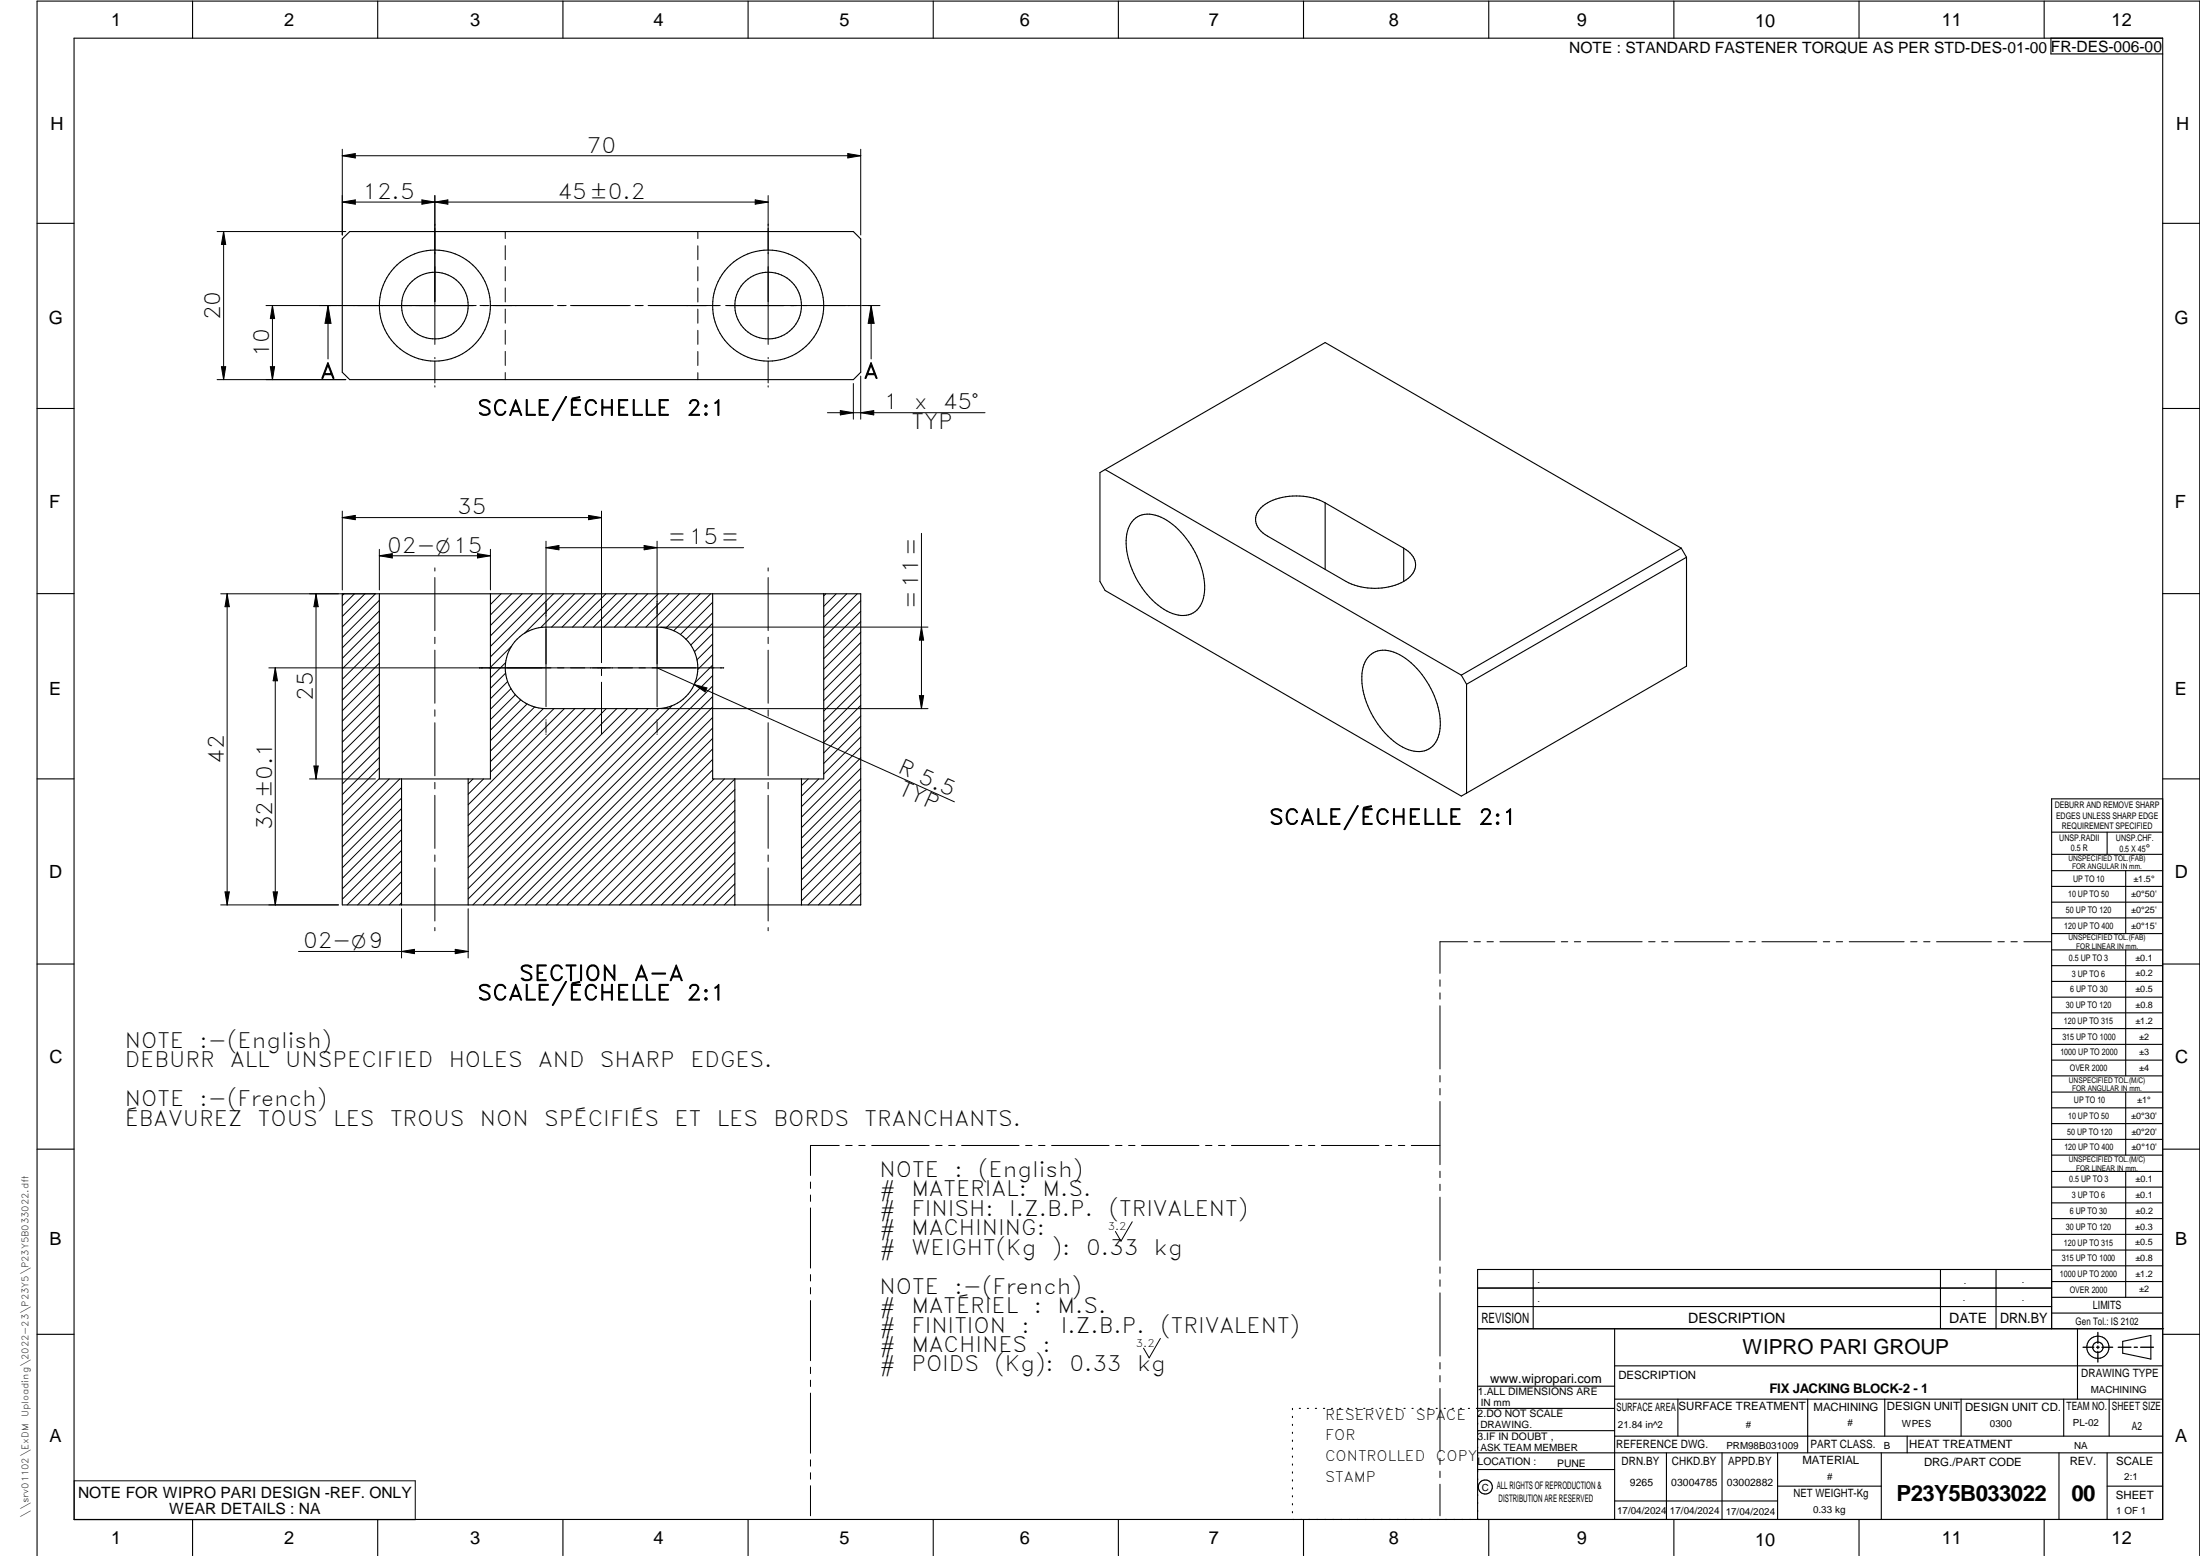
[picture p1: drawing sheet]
<svg xmlns="http://www.w3.org/2000/svg" width="594mm" height="420mm" viewBox="0 0 594 420" stroke-linecap="round" stroke-linejoin="round" font-family="sans-serif">
<g fill="none" stroke="#000" stroke-width=".3">
<path d="M20 10.3h564v400h-564zM52 .3v10M102 .3v10M152 .3v10M202 .3v10M252 .3v10M302 .3v10M352 .3v10M402 .3v10M452 .3v10M502 .3v10M552 .3v10"/>
<path d="M553.8 10.3v4.3h30.2M10 60.3h10M92.4 64.5l2-2h136l2 2v36l-2 2h-136l-2-2zM584 60.3h10M10 110.3h10M584 110.3h10M298.4 126.8l96.2 55.5M298.4 126.8l59.4-34.3 96.2 55.5M298.4 126.8l-1.4 .8v29.4l1.4 2.4 96.2 55.6 1.4-.8M357.8 135.8v17.9M357.8 135.8a16.7 16.7 0 0 0-16.8 .8 4.3 4.3 0 0 0 0 7.3l22.5 13.1a17.2 17.2 0 0 0 15.5 0M357.8 135.8l21.2 12.2"/>
<path d="M306.2 140.3a6.7 6.7 0 0 1 8.1-.3 23 23 0 0 1 10.9 20 6.1 6.1 0 0 1-5.5 6.2 13 13 0 0 1-9.3-4.9 22.2 22.2 0 0 1-6.1-17.1l.7-2.2zM379 148v9M379 148a5 5 0 0 1 3.1 5.6l-.5 1.1-.8 1-1.8 1.3M454 148l1.4 2.5M454 148l-59.4 34.3M455.4 150.5v29.4l-59.4 34.3M455.4 150.5l-59.4 34.3M10 160.3h10M92.4 160.3h140v84h-140zM102.4 160.3v50h30v-50M139.7 172.6a11 11 0 0 1 7.7-3.3h30a11 11 0 0 1 11 11 11 11 0 0 1-11 11h-30a11 11 0 0 1-10.1-6.7 11 11 0 0 1 2.4-12zM192.4 160.3v50h30v-50"/>
<path d="M369.8 177.1a6.7 6.7 0 0 1 8.1-.3 22.9 22.9 0 0 1 11 19.9 6.1 6.1 0 0 1-5.6 6.2 13.1 13.1 0 0 1-9.2-4.9 22.9 22.9 0 0 1-6.3-16.2l.5-2.4 .6-1.3zM584 160.3h10M394.6 182.3l1.4 2.5M396 184.8v29.4M10 210.3h10M108.4 210.3v34M126.4 210.3v34M198.4 210.3v34M216.4 210.3v34M584 215.7h-30v143.1M584 210.3h10M554 230.7h30"/>
<path d="M554 224.7h30M554 235.1h30M554 239.4h30M569 224.7v6M574 235.1v17M554 243.6h30M554 247.9h30M554 252.1h30M554 256.5h30M574 256.5v34M10 260.3h10M554 260.8h30"/>
<path d="M554 265h30M554 269.3h30M554 273.5h30M554 277.7h30M584 260.3h10M554 282h30M554 286.3h30M554 290.5h30M554 294.9h30M554 299.1h30M574 294.9v17M10 310.3h10"/>
<path d="M554 303.4h30M554 307.7h30M554 311.9h30M554 316.3h30M574 316.3v34M584 310.3h10M554 320.5h30M554 324.8h30M554 329.1h30M554 333.3h30M554 337.5h30M399 358.8h185.3"/>
<path d="M399 352.8h155M399 347.8h155M414 342.8v16M436 358.8v51.5M524 342.8v16M539 342.8v16M554 342.8h-155v67.5M554 341.8h30M554 346.1h30M554 350.3h30M554 354.6h30M561 358.8v19"/>
<path d="M10 360.3h10M399 374.3h37M436 368.8h148M436 377.8h148M453.1 377.8v10M488.1 377.8v14.5M508.9 377.8v10M529.6 377.8v10M557.3 377.8v10M569.5 377.8v10M573.2 362.2l7.6-1.6v6.4l-7.6-1.6zM584 360.3h10"/>
<path d="M349 380.3v.3M349 382.4v.4M349 384.6v.3M349 386.7v.4M349 388.9v.3M349 391v.4M349 393.2v.3M349 395.3v.3M349 397.4v.4M349 399.6v.3M350.9 380.3h.3M353 380.3h.3"/>
<path d="M355.2 380.3h.3M357.4 380.3h.3M359.6 380.3h.3M361.7 380.3h.3M363.9 380.3h.3M366.1 380.3h.3M368.3 380.3h.3M370.4 380.3h.3M372.6 380.3h.3M374.8 380.3h.3M376.9 380.3h.4M379.1 380.3h.3"/>
<path d="M381.3 380.3h.3M383.4 380.3h.4M385.6 380.3h.4M387.8 380.3h.3M390 380.3h.3M392.1 380.3h.4M394.3 380.3h.4M396.5 380.3h.3M399 396.8h37M399 392.3h185M399 386.3h37M436 387.8h148"/>
<path d="M436 380.3h-37.3M450 392.3v18M465 392.3v18M480 392.3v18M508 392.3v18M515 387.8v4.5M556 392.3v18M569 392.3v18M52 410.3v9.8M102 410.3v9.8M152 410.3v9.8M202 410.3v9.8"/>
<path d="M252 410.3v9.8M302 410.3v9.8M349 401.7v.4M349 403.9v.3M349 406v.4M349 408.2v.3M352 410.3v9.8M402 410.3v9.8M436 405.3h44M452 410.3v9.8M480 401.3h28M502 410.3v9.8"/>
<path d="M552 410.3v9.8M569 401.3h15M10 420.1v-419.8h584v419.8"/>
<circle cx="117.4" cy="82.5" r="9"/>
<circle cx="117.4" cy="82.5" r="15"/>
<circle cx="207.4" cy="82.5" r="9"/>
<circle cx="207.4" cy="82.5" r="15"/>
<circle cx="566.5" cy="363.8" r="1.4"/>
<circle cx="566.5" cy="363.8" r="3"/>
<circle cx="401.1" cy="401.5" r="1.91"/>
</g>
<g fill="none" stroke="#000" stroke-width=".27">
<path d="M92.4 40.3v23.2M92.4 54.6h115M92.4 42.1l3.5-.6v1.2zM92.4 54.6l3.5-.6v1.1zM92.4 42.1h140M113.9 54l3.5 .6-3.5 .5zM117.4 52.8v40.2M117.4 54.6l3.5-.6v1.1zM203.9 54l3.5 .6-3.5 .5zM207.4 52.8v40.2M228.9 41.5l3.5 .6-3.5 .6zM232.4 40.3v23.2"/>
<path d="M58.6 62.5h34.8M60.4 62.5v40M60.4 62.5l.6 3.5h-1.2zM136.4 62.5v1.9M136.4 66.3v3.8M136.4 72v3.8M136.4 77.7v3.8M188.4 62.5v1.9M188.4 66.4v3.7M188.4 72.1v3.7M188.4 77.8v3.8M59.8 99h1.2l-.6 3.5z"/>
<path d="M71.8 82.5h56.8M73 99h1.2l-.6 3.5zM73.6 82.5v20M73.6 82.5l.6 3.5h-1.2zM88.6 82.5l.8 4.8h-1.6zM88.6 82.5v14.4M117.4 96.5v.4M117.4 97.6v5.8M129.6 82.5h2.5M132.5 82.5h16.9M136.4 83.5v3.7M136.4 89.2v3.8"/>
<path d="M136.4 94.9v3.8M150.6 82.5h2.3M154.1 82.5h16.1M171.5 82.5h2.2M175 82.5h17.3M188.4 83.5v3.8M188.4 89.2v3.8M188.4 94.9v3.8M192.5 82.5h2M196 82.5h36.6M207.4 96.5v.4M207.4 97.6v5.8"/>
<path d="M232.8 82.5h4.8M235.2 82.5l.8 4.8h-1.6zM235.2 82.5v14.4M58.6 102.5h34.8M117.4 104.2v.3M136.4 100.6v1.9M188.4 100.6v1.9M207.4 104.2v.3M223.4 111.4h42.6M226.9 110.9l3.5 .5-3.5 .6zM230.4 103.6v9.6M232.4 101.6v11.6"/>
<path d="M232.4 111.4l3.5-.5v1.1zM92.4 139.8l3.5-.6v1.1zM92.4 138v21.3M92.4 139.8h70M158.9 139.2l3.5 .6-3.5 .5zM162.4 138v40.9M102.4 148.3v11M102.4 150.1l3.5-.6v1.2zM102.4 150.1h30M117.4 153.3v.9M117.4 156v14.3M128.9 149.5l3.5 .6-3.5 .6z"/>
<path d="M132.4 148.3v11M147.4 146.1v44.7M147.4 147.9l3.5-.6v1.2zM147.4 147.9h53.4M173.9 147.3l3.5 .6-3.5 .6zM177.4 146.1v44.7M207.4 153.3v.9M207.4 156v14.3M248.8 144v47.3M59.6 160.3h41.8l-9 9M61.3 160.3v84M61.3 160.3l.6 3.5h-1.1z"/>
<path d="M85.3 160.3v50M85.3 160.3l.6 3.5h-1.1zM92.9 160.3l-.5 .5M95.7 160.3l-3.3 3.3M98.5 160.3l-6.1 6.2M102.4 167.8l-10 10M102.4 170.6l-10 10M102.4 173.4l-10 10M102.4 176.3l-10 10M102.4 179.1l-10 10M102.4 162.1l-10 10M102.4 165l-10 9.9"/>
<path d="M117.4 172.1v1.7M117.4 175.6v14.3M132.5 160.3l-.1 .1M135.3 160.3l-2.9 2.9M136.5 178.9l-4.1 4.1M138.1 174.5l-5.7 5.7M138.1 160.3l-5.7 5.8M141 160.3l-8.6 8.6M143.8 160.3l-11.4 11.4M146.6 160.3l-14.2 14.2M149.5 160.3l-17.1 17.1M152.3 160.3l-10.7 10.7"/>
<path d="M155.1 160.3l-9.1 9.1M157.9 160.3l-9 9M160.8 160.3l-9 9M163.6 160.3l-9 9M166.4 160.3l-9 9M169.3 160.3l-9 9M172.1 160.3l-9 9M174.9 160.3l-9 9M177.8 160.3l-9.1 9M178.5 169.3h72.1M180.6 160.3l-9 9M183.4 160.3l-9 9"/>
<path d="M186.2 160.3l-9 9M189.1 160.3l-9.3 9.3M191.9 160.3l-10 10M192.4 179.6l-4.7 4.8M192.4 176.8l-4 4M192.4 162.6l-8.7 8.7M192.4 165.5l-7.1 7.1M192.4 173.9l-4.2 4.3M192.4 168.3l-5.9 5.9M192.4 171.1l-4.9 4.9M207.4 172.1v1.7M207.4 175.6v14.3"/>
<path d="M223 160.3l-.6 .6M225.8 160.3l-3.4 3.4M228.7 160.3l-6.3 6.3M231.5 160.3l-9.1 9.1M232.4 162.2l-10 10M232.4 165.1l-10 9.9M232.4 167.9l-10 10M232.4 170.7l-10 10M232.4 173.5l-10 10M232.4 176.4l-10 10M232.4 179.2l-10 10M248.8 169.3l.6 3.5h-1.1z"/>
<path d="M74.3 180.3l.6 3.5h-1.1zM74.3 180.3v64M102.4 190.4l-10 10M102.4 196l-10 10.1M102.4 198.9l-10 10M102.4 181.9l-10 10M102.4 184.7l-10 10M102.4 187.6l-10 10M102.4 193.2l-10 10M117.4 191.7v1.7M117.4 195.2v14.3M136.5 181.8l-4.1 4.1"/>
<path d="M137.1 184l-4.7 4.7M138 186l-5.6 5.5M139.2 187.6l-6.8 6.7M140.6 189l-8.2 8.2M142.3 190.1l-9.9 9.9M144.4 190.9l-12 11.9M146.8 191.3l-14.4 14.4M147.4 194.3v.2M147.4 194.9v2.9M147.4 198.2v.1M149.6 191.3l-17.2 17.2M152.4 191.3l-26 26"/>
<path d="M155.2 191.3l-28.8 28.8M158.1 191.3l-31.7 31.7M160.9 191.3l-34.5 34.5M162.4 180.7v1.7M162.4 184.2v14M163.7 191.3l-37.3 37.3M166.6 191.3l-40.2 40.2M169.4 191.3l-43 43M172.2 191.3l-45.8 45.8M175 191.3l-48.6 48.6M177.4 194.3v.2M177.4 194.9v2.9"/>
<path d="M177.4 198.2v.1M177.4 180.3l80.3 36.2M177.9 191.3l-51.5 51.5M178.5 191.3h72.1M181.5 190.6l-53.8 53.7M187.5 184.8l3.4 1-.5 1zM192.4 182.4l-61.9 61.9M192.4 188.1l-56.2 56.2M192.4 185.3l-59.1 59M192.4 190.9l-53.4 53.4M192.4 193.7l-50.6 50.6M192.4 196.6l-47.8 47.7"/>
<path d="M192.4 199.4l-44.9 44.9M195.4 180.3h-122.8M207.4 191.7v1.7M207.4 195.2v14.3M232.4 182l-10 10M232.4 184.8l-10 10M232.4 187.7l-10 10M232.4 190.5l-10 10M232.4 193.3l-10 10M232.4 196.2l-10 10M232.4 199l-10 10M248.3 187.8h1.1l-.6 3.5z"/>
<path d="M83.6 210.3h17.8M84.8 206.8h1.1l-.6 3.5zM102.4 201.7l-10 10M102.4 204.5l-10 10M102.4 207.4l-10 10M102.4 210.2l-10 10M105.1 210.3l-12.7 12.7M107.9 210.3l-15.5 15.5M108.4 212.7l-16 16M108.4 215.5l-16 16M108.4 218.3l-16 16M117.4 211.3v1.7"/>
<path d="M117.4 214.8v14.3M127.7 210.3l-1.3 1.3M130.6 210.3l-4.2 4.2M192.4 202.2l-42.1 42.1M192.4 205l-39.3 39.3M192.4 207.9l-36.4 36.4M192.8 210.3l-34 34M195.6 210.3l-34 34M198.4 210.4l-33.9 33.9M198.4 213.2l-31.1 31.1M198.4 216l-28.3 28.3M198.4 218.8l-25.5 25.5"/>
<path d="M207.4 211.3v1.7M207.4 214.8v14.3M218.3 210.3l-1.9 1.9M221.1 210.3l-4.7 4.7M232.4 201.8l-16 16M232.4 204.6l-16 16M232.4 210.3l-16 16M232.4 207.5l-16 16M232.4 213.1l-16 16M232.4 216l-16 16M232.4 218.8l-16 16M108.4 221.2l-16 16"/>
<path d="M108.4 224l-16 16M108.4 229.7l-14.7 14.6M108.4 226.8l-16 16M108.4 232.5l-11.8 11.8M108.4 235.3l-9 9M108.4 238.1l-6.2 6.2M117.4 230.9v1.7M117.4 234.4v14.3M198.4 238.7l-5.7 5.6M198.4 235.8l-8.5 8.5M198.4 233l-11.3 11.3M198.4 230.2l-14.2 14.1"/>
<path d="M198.4 221.7l-22.6 22.6M198.4 224.5l-19.8 19.8M198.4 227.3l-17 17M207.4 230.9v1.7M207.4 234.4v14.3M232.4 238.6l-5.7 5.7M232.4 235.8l-8.5 8.5M232.4 232.9l-11.4 11.4M232.4 230.1l-14.2 14.2M232.4 221.6l-16 16M232.4 224.5l-16 16M232.4 227.3l-16 16"/>
<path d="M59.6 244.3h31.8M60.8 240.8h1.1l-.6 3.5zM73.8 240.8h1.1l-.6 3.5zM80.6 256.9h45.8M108.4 256.9l3.5-.6v1.2zM108.4 241l-3.3 3.3M108.4 245.4v13.3M108.4 243.8l-.5 .5M117.4 250.5v.8M122.9 256.3l3.5 .6-3.5 .6zM126.4 245.4v13.3M198.4 244.3h.1"/>
<path d="M198.4 241.5l-2.8 2.8M207.4 250.5v.8M232.4 244.2l-.1 .1M232.4 241.4l-2.9 2.9M396.3 254.3h-7.5v8.5M398 254.3h1.8M401.5 254.3h1.8M405 254.3h14.9M421.6 254.3h1.7M425.1 254.3h1.7M428.6 254.3h14.8M445.2 254.3h1.7"/>
<path d="M448.7 254.3h1.7M452.2 254.3h14.8M468.8 254.3h1.7M472.3 254.3h1.7M475.8 254.3h14.8M492.4 254.3h1.7M495.9 254.3h1.7M499.4 254.3h14.8M515.9 254.3h1.8M519.4 254.3h1.8M522.9 254.3h14.9M539.5 254.3h1.7"/>
<path d="M543 254.3h1.7M546.5 254.3h7.4M388.8 264.6v1.7M388.8 268.1v1.7M388.8 271.6v17M388.8 290.4v1.8M388.8 293.9v1.8M388.8 297.4v17.1M218.9 319.2v1.7M226.6 309.3h-7.7v8.1M228.4 309.3h1.7M231.9 309.3h1.7"/>
<path d="M235.4 309.3h15.5M252.7 309.3h1.7M256.2 309.3h1.7M259.7 309.3h15.5M277 309.3h1.7M280.5 309.3h1.7M284 309.3h15.5M301.2 309.3h1.8M304.8 309.3h1.7M308.2 309.3h15.6M325.5 309.3h1.8M329 309.3h1.8"/>
<path d="M332.5 309.3h15.6M349.8 309.3h1.8M353.3 309.3h1.7M356.8 309.3h15.5M374.1 309.3h1.7M377.6 309.3h1.7M381.1 309.3h7.7M388.8 316.3v1.7M388.8 319.8v1.7M218.9 322.7v1.7M218.9 326.2v16.2M305.7 329.9l-3 5.3-1.5-2.7"/>
<path d="M388.8 323.3v17M218.9 344.2v1.7M218.9 347.7v1.7M218.9 351.2v16.2M388.8 342.1v1.7M388.8 345.6v1.7M388.8 349.1v17.1M218.9 369.2v1.7M218.9 372.7v1.7M218.9 376.2v16.2M313.3 361.4l-3 5.3-1.5-2.7M388.8 367.9v1.8"/>
<path d="M388.8 371.4v1.7M388.8 374.9v17.1M20 399.9h92.1v10.5h-92.1zM218.9 394.2v1.7M218.9 397.7v1.7M388.8 393.8v1.7M388.8 397.3v1.7M218.9 401.2v8.1M388.8 400.8v8.5"/>
</g>
<path d="M566.5 359.8v2.9M562.5 363.8h2.9M566.1 363.8h.8M566.5 363.5v.7M566.5 364.9v2.9M567.6 363.8h2.9M572 363.8h3.4M576.3 363.8h.9M578.1 363.8h3.4" fill="none" stroke="#000" stroke-width=".36"/>
<g fill="#000">
<path d="M92.4 54.6l3.5-.6v1.1zM92.4 42.1l3.5-.6v1.2zM113.9 54l3.5 .6-3.5 .5zM117.4 54.6l3.5-.6v1.1zM203.9 54l3.5 .6-3.5 .5zM228.9 41.5l3.5 .6-3.5 .6zM60.4 62.5l.6 3.5h-1.2zM59.8 99h1.2l-.6 3.5zM73.6 82.5l.6 3.5h-1.2zM73 99h1.2l-.6 3.5zM88.6 82.5l.8 4.8h-1.6zM235.2 82.5l.8 4.8h-1.6z"/>
<path d="M226.9 110.9l3.5 .5-3.5 .6zM232.4 111.4l3.5-.5v1.1zM92.4 139.8l3.5-.6v1.1zM158.9 139.2l3.5 .6-3.5 .5zM102.4 150.1l3.5-.6v1.2zM128.9 149.5l3.5 .6-3.5 .6zM147.4 147.9l3.5-.6v1.2zM173.9 147.3l3.5 .6-3.5 .6zM61.3 160.3l.6 3.5h-1.1zM85.3 160.3l.6 3.5h-1.1zM248.8 169.3l.6 3.5h-1.1zM74.3 180.3l.6 3.5h-1.1z"/>
<path d="M187.5 184.8l3.4 1-.5 1zM248.3 187.8h1.1l-.6 3.5zM84.8 206.8h1.1l-.6 3.5zM60.8 240.8h1.1l-.6 3.5zM73.8 240.8h1.1l-.6 3.5zM108.4 256.9l3.5-.6v1.2zM122.9 256.3l3.5 .6-3.5 .6z"/>
</g>
<g font-size="6">
<text x="512.1" y="405.2">P23Y5B033022</text>
<text x="559.4" y="405.2">00</text>
</g>
<g font-size="5.7">
<text x="158.5" y="41.2">70</text>
<text x="97.9" y="53.7">12.5</text>
<text x="150.6" y="53.7">45±0.2</text>
<text x="59.5" y="86.5" transform="rotate(-90 59.5 86.5)">20</text>
<text x="72.7" y="96.5" transform="rotate(-90 72.7 96.5)">10</text>
<text x="86.5" y="102.2">A</text>
<text x="233.2" y="102.2">A</text>
<text x="128.9" y="112.2">SCALE/ÉCHELLE</text>
<text x="185.5" y="112.2">2:1</text>
<text x="238.7" y="110.6">1</text>
<text x="246.8" y="110.6">x</text>
<text x="254.6" y="110.6">45°</text>
<text x="246.1" y="115.8">TYP</text>
<text x="123.5" y="138.9">35</text>
<text x="104.6" y="149.2">02-O15</text>
<text x="180.4" y="147">=15=</text>
<text x="248" y="164.5" transform="rotate(-90 248 164.5)">=11=</text>
<text x="84.5" y="189.3" transform="rotate(-90 84.5 189.3)">25</text>
<text x="60.5" y="206.3" transform="rotate(-90 60.5 206.3)">42</text>
<text x="242.2" y="208.6" transform="rotate(24 242.2 208.6)">R 5.5</text>
<text x="242.3" y="214.4" transform="rotate(24 242.3 214.4)">TYP</text>
<text x="73.5" y="224.2" transform="rotate(-90 73.5 224.2)">32±0.1</text>
<text x="342.7" y="222.6">SCALE/ÉCHELLE</text>
<text x="399.2" y="222.6">2:1</text>
<text x="81.8" y="256.1">02-O9</text>
<text x="140.2" y="264.8">SECTION</text>
<text x="171.2" y="264.8">A-A</text>
<text x="128.9" y="270.1">SCALE/ÉCHELLE</text>
<text x="185.5" y="270.1">2:1</text>
<text x="33.7" y="283">NOTE</text>
<text x="53.9" y="283">:-(English)</text>
<text x="33.7" y="288.2">DEBURR</text>
<text x="62.2" y="288.2">ALL</text>
<text x="77" y="288.2">UNSPECIFIED</text>
<text x="121.2" y="288.2">HOLES</text>
<text x="145.3" y="288.2">AND</text>
<text x="162" y="288.2">SHARP</text>
<text x="186.4" y="288.2">EDGES.</text>
<text x="33.7" y="298.7">NOTE</text>
<text x="53.9" y="298.7">:-(French)</text>
<text x="33.7" y="304">ÉBAVUREZ</text>
<text x="69.7" y="304">TOUS</text>
<text x="90" y="304">LES</text>
<text x="105.3" y="304">TROUS</text>
<text x="129.6" y="304">NON</text>
<text x="147" y="304">SPÉCIFIÉS</text>
<text x="182.1" y="304">ET</text>
<text x="193.5" y="304">LES</text>
<text x="208.9" y="304">BORDS</text>
<text x="233.5" y="304">TRANCHANTS.</text>
<text x="237.5" y="317.8">NOTE</text>
<text x="257.7" y="317.8">:</text>
<text x="264.2" y="317.8">(English)</text>
<text x="237.5" y="323.1">#</text>
<text x="246.1" y="323.1">MATERIAL:</text>
<text x="281.5" y="323.1">M.S.</text>
<text x="237.5" y="328.3">#</text>
<text x="246.1" y="328.3">FINISH:</text>
<text x="272.5" y="328.3">I.Z.B.P.</text>
<text x="299.4" y="328.3">(TRIVALENT)</text>
<text x="237.5" y="333.6">#</text>
<text x="246.1" y="333.6">MACHINING:</text>
<text x="237.5" y="338.8">#</text>
<text x="246.1" y="338.8">WEIGHT(Kg</text>
<text x="284" y="338.8">):</text>
<text x="293.3" y="338.8">0.33</text>
<text x="311.6" y="338.8">kg</text>
<text x="237.5" y="349.3">NOTE</text>
<text x="257.7" y="349.3">:-(French)</text>
<text x="237.5" y="354.6">#</text>
<text x="237.5" y="359.8">#</text>
<text x="246.1" y="354.6">MATÉRIEL</text>
<text x="246.1" y="359.8">FINITION</text>
<text x="275.9" y="359.8">:</text>
<text x="279.2" y="354.6">:</text>
<text x="285.6" y="354.6">M.S.</text>
<text x="286.5" y="359.8">I.Z.B.P.</text>
<text x="313.4" y="359.8">(TRIVALENT)</text>
<text x="237.5" y="365.1">#</text>
<text x="246.1" y="365.1">MACHINES</text>
<text x="281.6" y="365.1">:</text>
<text x="237.5" y="370.3">#</text>
<text x="246.1" y="370.3">POIDS</text>
<text x="268.6" y="370.3">(Kg):</text>
<text x="288.8" y="370.3">0.33</text>
<text x="307.1" y="370.3">kg</text>
</g>
<text font-size="5.6" x="470.5" y="365.5">WIPRO PARI GROUP</text>
<g font-size="4.9">
<text x="30" y="7">1</text>
<text x="76.7" y="7">2</text>
<text x="127" y="7">3</text>
<text x="176.5" y="7">4</text>
<text x="226.7" y="7">5</text>
<text x="275.4" y="7">6</text>
<text x="326.4" y="7">7</text>
<text x="375" y="7">8</text>
<text x="425.8" y="7">9</text>
<text x="473.9" y="7.4">10</text>
<text x="524.3" y="7">11</text>
<text x="570.2" y="7">12</text>
<text x="13.6" y="35.2">H</text>
<text x="587.6" y="35.2">H</text>
<text x="13.2" y="87.5">G</text>
<text x="587.2" y="87.5">G</text>
<text x="13.3" y="137.1">F</text>
<text x="587.3" y="137.1">F</text>
<text x="13.3" y="187.6">E</text>
<text x="587.3" y="187.6">E</text>
<text x="13.3" y="237">D</text>
<text x="587.3" y="237">D</text>
<text x="13.4" y="287.1">C</text>
<text x="587.4" y="287.1">C</text>
<text x="13.4" y="336.3">B</text>
<text x="587.4" y="336.3">B</text>
<text x="13.4" y="389.3">A</text>
<text x="587.4" y="389.3">A</text>
<text x="30" y="417">1</text>
<text x="76.7" y="417">2</text>
<text x="127" y="417">3</text>
<text x="176.5" y="417">4</text>
<text x="226.7" y="417">5</text>
<text x="275.4" y="417">6</text>
<text x="326.4" y="417">7</text>
<text x="375" y="417">8</text>
<text x="425.8" y="417">9</text>
<text x="473.9" y="417.4">10</text>
<text x="524.3" y="417">11</text>
<text x="570.2" y="417">12</text>
</g>
<g font-size="4.2">
<text x="423.7" y="14.3">NOTE : STANDARD FASTENER TORQUE AS PER STD-DES-01-00</text>
<text x="553.8" y="14">FR-DES-006-00</text>
<text x="21.1" y="404.4">NOTE FOR WIPRO PARI DESIGN -REF. ONLY</text>
<text x="45.7" y="408.9">WEAR DETAILS : NA</text>
</g>
<g font-size="3.9">
<text x="357.8" y="383.4">RESERVED</text>
<text x="382.3" y="383.4">SPACE</text>
<text x="357.8" y="388.9">FOR</text>
<text x="357.8" y="394.5">CONTROLLED</text>
<text x="387.8" y="394.5">COPY</text>
<text x="357.8" y="400.1">STAMP</text>
</g>
<g font-size="3.8">
<text x="400.1" y="357.1">REVISION</text>
<text x="455.9" y="357.1">DESCRIPTION</text>
<text x="526.4" y="357.1">DATE</text>
<text x="540.1" y="357.1">DRN.BY</text>
</g>
<text font-size="3.6" x="477.8" y="376.2">FIX JACKING BLOCK-2 - 1</text>
<text font-size="3.5" x="402.4" y="373.3">www.wipropari.com</text>
<g font-size="3.1">
<text x="565.2" y="353.5">LIMITS</text>
<text x="562" y="371.7">DRAWING TYPE</text>
<text x="437" y="372.3">DESCRIPTION</text>
<text x="436.5" y="380.9">SURFACE AREA</text>
<text x="453.3" y="380.9">SURFACE TREATMENT</text>
<text x="489.7" y="380.9">MACHINING</text>
<text x="509.5" y="380.9">DESIGN UNIT</text>
<text x="530.6" y="380.9">DESIGN UNIT CD.</text>
<text x="558" y="380.7">TEAM NO.</text>
<text x="570.3" y="380.7">SHEET SIZE</text>
<text x="575.6" y="386.1">A2</text>
<text x="436.4" y="391.1">REFERENCE DWG.</text>
<text x="437.9" y="395.5">DRN.BY</text>
<text x="451.5" y="395.5">CHKD.BY</text>
<text x="466.6" y="395.5">APPD.BY</text>
<text x="486.7" y="395.4">MATERIAL</text>
<text x="488.9" y="391">PART CLASS.</text>
<text x="515.6" y="391">HEAT TREATMENT</text>
<text x="519.6" y="395.9">DRG./PART CODE</text>
<text x="558.9" y="395.6">REV.</text>
<text x="571.4" y="395.6">SCALE</text>
<text x="484.3" y="404.3">NET WEIGHT-Kg</text>
<text x="571.4" y="404.7">SHEET</text>
</g>
<text font-size="3" x="579.5" y="230.1">°</text>
<g font-size="2.8">
<text x="299.1" y="332.1">3.2</text>
<text x="560.5" y="357.7">Gen Tol.: IS 2102</text>
<text x="306.7" y="363.6">3.2</text>
<text x="399.1" y="376.7">1.ALL DIMENSIONS ARE</text>
<text x="399" y="382.7">2.DO NOT SCALE</text>
<text x="399" y="388.7">3.IF IN DOUBT ,</text>
<text x="399" y="395.5">LOCATION :</text>
<text x="420.5" y="396">PUNE</text>
<text x="440.2" y="401.3">9265</text>
<text x="451.3" y="401.2">03004785</text>
<text x="466.3" y="401.3">03002882</text>
<text x="404.2" y="402">ALL RIGHTS OF REPRODUCTION &amp;</text>
<text x="404.7" y="405.4">DISTRIBUTION ARE RESERVED</text>
</g>
<g font-size="2.7">
<text x="564.6" y="376.2">MACHINING</text>
<text x="399.9" y="379.7">IN mm</text>
<text x="399.8" y="385.7">DRAWING.</text>
<text x="436.9" y="385.5">21.84 in^2</text>
<text x="471.4" y="385.6">#</text>
<text x="498.9" y="385.1">#</text>
<text x="513.6" y="385.3">WPES</text>
<text x="537.3" y="385.2">0300</text>
<text x="559.7" y="385.2">PL-02</text>
<text x="399.8" y="391.8">ASK TEAM MEMBER</text>
<text x="466.2" y="391.2">PRM98B031009</text>
<text x="508.7" y="391.2">B</text>
<text x="560.1" y="391.2">NA</text>
<text x="493.4" y="399.6">#</text>
<text x="573.6" y="399.8">2:1</text>
<text x="400.1" y="402.5">C</text>
<text x="436.7" y="408.7">17/04/2024</text>
<text x="450.9" y="408.8">17/04/2024</text>
<text x="466" y="409">17/04/2024</text>
<text x="489.6" y="408.5">0.33 kg</text>
<text x="571.5" y="408.7">1 OF 1</text>
</g>
<g font-size="2.5">
<text x="559.2" y="229.9">0.5 R</text>
<text x="572.3" y="230.1">0.5 X 45</text>
<text x="559.4" y="323.5">3 UP TO 6</text>
<text x="558.9" y="327.8">6 UP TO 30</text>
<text x="557.8" y="332">30 UP TO 120</text>
<text x="415.2" y="346.4">.</text>
<text x="530.3" y="346.6">.</text>
<text x="545.9" y="346.4">.</text>
<text x="415.2" y="351.5">.</text>
<text x="530.1" y="351.3">.</text>
<text x="545.9" y="351.4">.</text>
</g>
<g font-size="2.4">
<text x="554.9" y="218.3">DEBURR AND REMOVE SHARP</text>
<text x="555.2" y="221.1">EDGES UNLESS SHARP EDGE</text>
<text x="556.1" y="227.2">UNSP.RADII</text>
<text x="556.8" y="223.8">REQUIREMENT SPECIFIED</text>
<text x="571.4" y="227">UNSP.CHF.</text>
<text x="559.8" y="238">UP TO 10</text>
<text x="576.1" y="238.1">±1.5°</text>
<text x="558.5" y="242.3">10 UP TO 50</text>
<text x="575.5" y="242.3">±0°50'</text>
<text x="557.4" y="250.8">120 UP TO 400</text>
<text x="557.9" y="246.5">50 UP TO 120</text>
<text x="575.5" y="250.8">±0°15'</text>
<text x="575.5" y="246.6">±0°25'</text>
<text x="558.7" y="259.4">0.5 UP TO 3</text>
<text x="559.5" y="263.7">3 UP TO 6</text>
<text x="576.6" y="259.4">±0.1</text>
<text x="576.6" y="263.7">±0.2</text>
<text x="559" y="268">6 UP TO 30</text>
<text x="576.6" y="268">±0.5</text>
<text x="557.9" y="272.2">30 UP TO 120</text>
<text x="576.6" y="272.2">±0.8</text>
<text x="556.9" y="280.7">315 UP TO 1000</text>
<text x="557.3" y="276.5">120 UP TO 315</text>
<text x="576.6" y="276.5">±1.2</text>
<text x="577.7" y="280.7">±2</text>
<text x="556.4" y="284.9">1000 UP TO 2000</text>
<text x="577.6" y="285">±3</text>
<text x="558.9" y="289.2">OVER 2000</text>
<text x="577.7" y="289.3">±4</text>
<text x="560" y="297.9">UP TO 10</text>
<text x="577.1" y="297.9">±1°</text>
<text x="558.5" y="302.1">10 UP TO 50</text>
<text x="575.5" y="302.2">±0°30'</text>
<text x="557.5" y="310.6">120 UP TO 400</text>
<text x="558.2" y="306.4">50 UP TO 120</text>
<text x="575.5" y="310.6">±0°10'</text>
<text x="575.5" y="306.4">±0°20'</text>
<text x="558.8" y="319.2">0.5 UP TO 3</text>
<text x="576.6" y="323.5">±0.1</text>
<text x="576.6" y="319.3">±0.1</text>
<text x="576.7" y="327.8">±0.2</text>
<text x="576.6" y="332">±0.3</text>
<text x="556.8" y="340.6">315 UP TO 1000</text>
<text x="557.3" y="336.3">120 UP TO 315</text>
<text x="576.6" y="336.3">±0.5</text>
<text x="576.6" y="340.6">±0.8</text>
<text x="556.2" y="344.8">1000 UP TO 2000</text>
<text x="576.6" y="344.8">±1.2</text>
<text x="558.9" y="349">OVER 2000</text>
<text x="577.7" y="349">±2</text>
<text x="7.7" y="382.7" transform="rotate(-90 7.7 382.7)">Uploading\2022-23\P23Y5\P23Y5B033022.dft</text>
<text x="7.7" y="409.9" transform="rotate(-90 7.7 409.9)">\\srv01102\ExDM</text>
</g>
<g font-size="2.1">
<text x="558.6" y="232.4">UNSPECIFIED TOL.(FAB)</text>
<text x="559.5" y="234.8">FOR ANGULAR IN mm.</text>
<text x="558.6" y="254">UNSPECIFIED TOL.(FAB)</text>
<text x="560.7" y="256.3">FOR LINEAR IN mm.</text>
<text x="558.7" y="292.4">UNSPECIFIED TOL.(M/C)</text>
<text x="559.6" y="294.7">FOR ANGULAR IN mm.</text>
<text x="558.7" y="313.8">UNSPECIFIED TOL.(M/C)</text>
<text x="560.6" y="316.2">FOR LINEAR IN mm.</text>
</g>
</svg>
